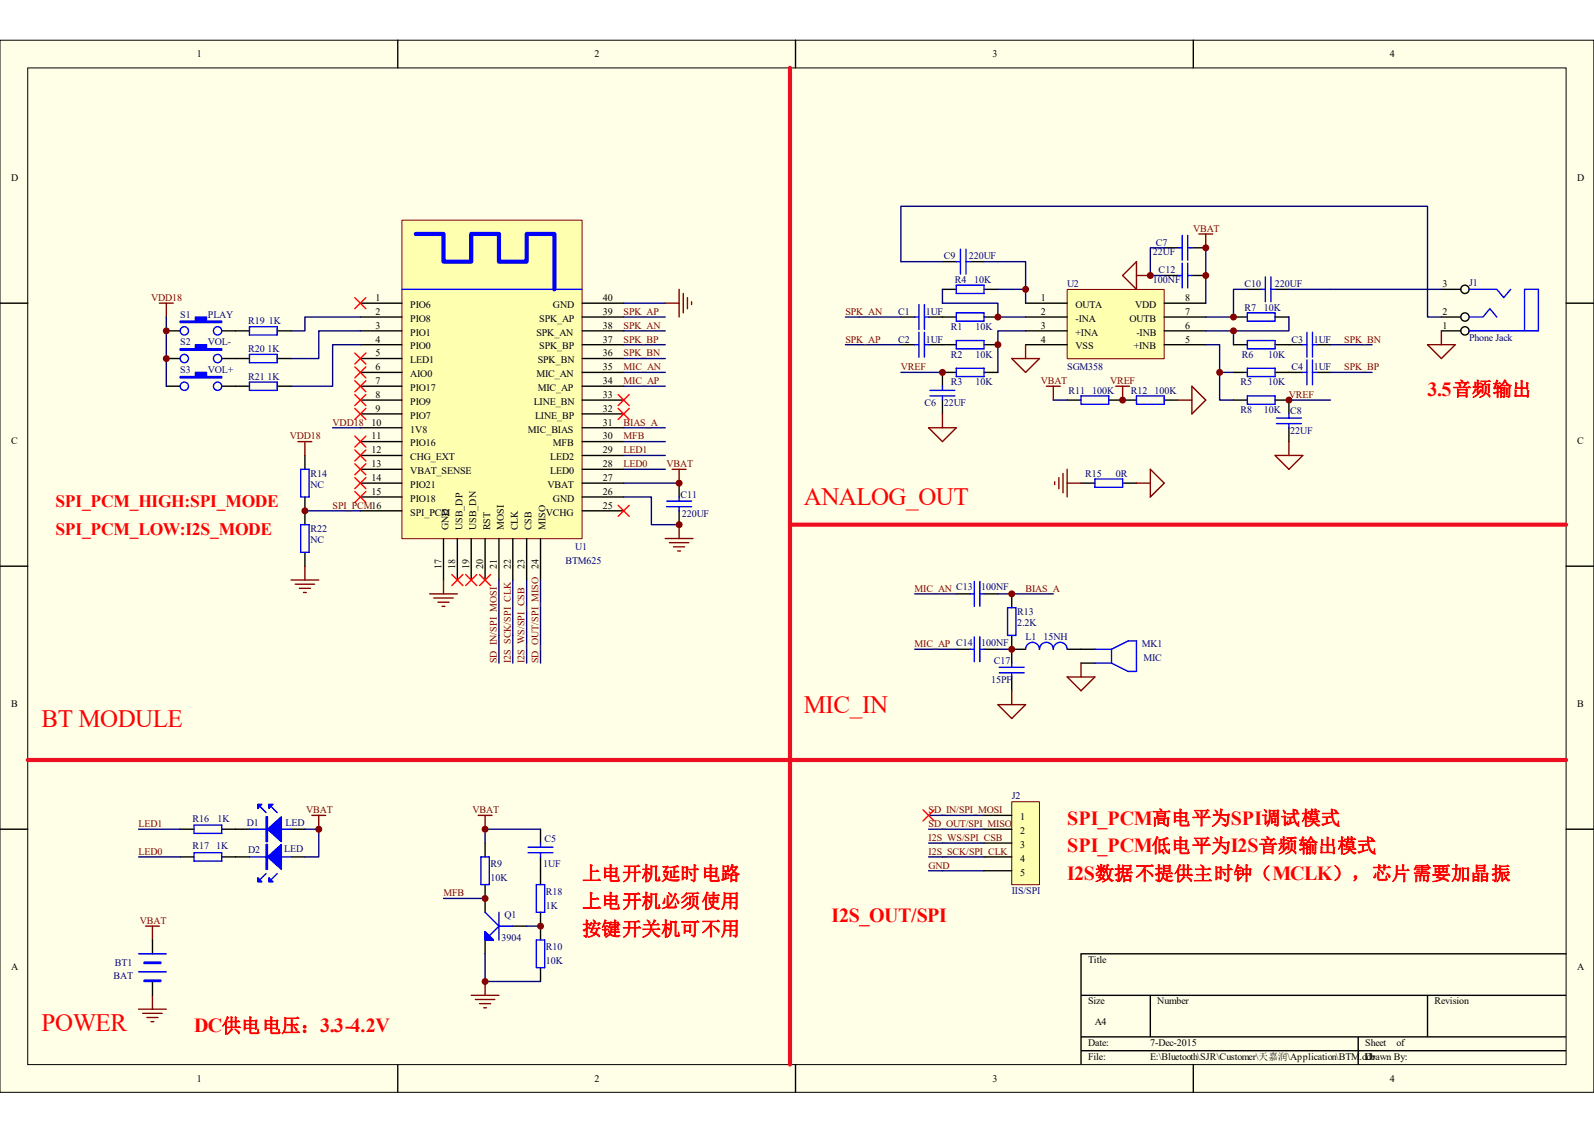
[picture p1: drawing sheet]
<svg xmlns="http://www.w3.org/2000/svg" width="297mm" height="210mm" viewBox="0 0 297 210" stroke-linecap="round" stroke-linejoin="round" font-family="sans-serif">
<path d="M0 7.5h297v196h-297z" fill="#ffffe8"/>
<path d="M0 7.5h297v196h-297zM5.2 12.7h286.6v185.7h-286.6z" fill="none" stroke="#000" stroke-width=".19"/>
<g fill="none" stroke="#000" stroke-width=".26">
<path d="M74.1 7.5v5.1M148.2 7.5v5.1M222.3 7.5v5.1M0 56.5h5.2M291.8 56.5h5.2M0 105.5h5.2M291.8 105.5h5.2M0 154.5h5.2M43.9 154.5h2.6M43.9 159.7h2.6M54.2 154.5h2.6M54.2 159.7h2.6"/>
<path d="M291.8 154.5h5.2M291.8 177.7h-90.4v20.7M74.1 198.4v5.1M148.2 198.4v5.1M201.4 185.5h90.4M201.4 193.2h90.4M201.4 195.8h90.4M214.3 185.5v7.7M222.3 198.4v5.1M253.1 193.2v5.2M266 185.5v7.7"/>
</g>
<path d="M46.5 154.5h7.7M46.5 159.7h7.7M48.5 150.4l1.1 1M50.6 150.4l1 1M49.6 162.8l-1.1 1M51.6 162.8l-1 1" fill="none" stroke="#00f" stroke-width=".26"/>
<g fill="#00f" stroke="#00f" stroke-width=".26">
<path d="M49.8 154.5l2.6-2.3v4.6z"/>
<path d="M48 149.9h.8l-.8 .7z"/>
<path d="M50.1 149.9h.8l-.8 .7z"/>
<path d="M49.8 159.7l2.6-2.3v4.6z"/>
<path d="M48 163.5l.8 .8h-.8z"/>
<path d="M50.1 163.5l.8 .8h-.8z"/>
<path d="M49.6 152.2h.2v4.6h-.2z" fill-rule="evenodd"/>
<path d="M49.6 157.4h.2v4.6h-.2z" fill-rule="evenodd"/>
</g>
<path d="M56.8 154.5h2.6v5.2h-2.6" fill="none" stroke="#000080" stroke-width=".26"/>
<path d="M58.1 151.9h2.6M59.4 151.9v2.6" fill="none" stroke="#800000" stroke-width=".26"/>
<path d="M198.9 54h18v12.8h-18z" fill="#ffffb0"/>
<path d="M198.8 53.9h18.1v12.9h-18.1z" fill="none" stroke="#800000" stroke-width=".19"/>
<g fill="none" stroke="#000" stroke-width=".26">
<path d="M167.9 59.1h2.5M173 59.1h5.2M175.6 53.9h2.6M175.6 48.8h2.6M180.8 48.8h2.5M183.3 59.1h2.6M183.3 53.9h2.6M191.1 56.5h7.7M191.1 59.1h7.7M216.9 56.5h7.8M216.9 59.1h7.8M216.9 51.3h2.6"/>
<path d="M216.9 46.2h2.6M222.1 51.3h2.6M222.1 46.2h2.6M229.8 59.1h2.6M232.4 53.9h2.6M237.6 59.1h2.6M237.6 53.9h2.6M167.9 64.2h2.5M173 64.2h5.2M175.6 74.5v2.6M178.2 69.4h-2.6v2.6M183.3 64.2h2.6"/>
<path d="M183.3 69.4h2.6M191.1 61.7h7.7M191.1 64.2h7.7M198.8 74.5h2.6M206.6 74.5h5.2M216.9 61.7h7.8M216.9 64.2h7.8M216.9 74.5h2.6M229.8 64.2h2.6M229.8 69.4h2.6M229.8 74.5h2.6M237.6 64.2h5.1"/>
<path d="M237.6 69.4h5.1M237.6 74.5h2.6v2.6M240.2 79.7v2.6M245.3 64.2h2.6M245.3 69.4h2.6M201.4 90h2.6M209.2 90h2.6M33.6 154.5h2.6M33.6 159.7h2.6M41.3 154.5h2.6M41.3 159.7h2.6M90.4 157.1v2.6"/>
<path d="M100.7 154.5v2.6M100.7 159.7v5.1M90.4 164.8v5.2M90.4 175.2v2.5M95.5 172.6h2.6M100.7 170v5.2M100.7 180.3v2.6"/>
</g>
<g fill="none" stroke="#00f" stroke-width=".26">
<path d="M170.4 59.1h.8M171.2 56.8v4.6M172.2 59.1h.8M172.2 56.8v4.6M178.2 53.1h5.1v1.6h-5.1zM178.2 58.3h5.1v1.5h-5.1zM178.2 48.8h.8M179 46.4v4.7M180 48.8h.8M180 46.4v4.7M219.5 51.3h.8M219.5 46.2h.8"/>
<path d="M220.3 43.9v4.6M220.3 49v4.7M221.3 51.3h.8M221.3 43.9v4.6M221.3 49v4.7M221.3 46.2h.8M232.4 58.3h5.2v1.5h-5.2zM235 53.9h.8M235.8 51.6v4.6M236.8 53.9h.8M236.8 51.6v4.6M170.4 64.2h.8"/>
<path d="M171.2 61.9v4.7M172.2 61.9v4.7M172.2 64.2h.8M173.3 73.8h4.6M173.3 72.7h4.6M175.6 72v.7M175.6 73.8v.7M178.2 63.5h5.1v1.5h-5.1zM178.2 68.6h5.1v1.6h-5.1zM201.4 73.8h5.2v1.5h-5.2zM211.8 73.8h5.1v1.5h-5.1zM232.4 63.5h5.2v1.5h-5.2z"/>
<path d="M232.4 68.6h5.2v1.6h-5.2zM232.4 73.8h5.2v1.5h-5.2zM237.8 78.9h4.7M237.8 77.9h4.7M240.2 77.1v.8M240.2 78.9v.8M242.7 64.2h.8M242.7 69.4h.8M243.5 61.9v4.7M243.5 67.1v4.6M244.5 64.2h.8M244.5 69.4h.8"/>
<path d="M244.5 61.9v4.7M244.5 67.1v4.6M204 89.3h5.2v1.5h-5.2zM36.2 158.9h5.1v1.5h-5.1zM36.2 153.7h5.1v1.6h-5.1zM89.6 159.7h1.6v5.1h-1.6zM98.4 157.9h4.6M98.4 158.9h4.6M100.7 157.1v.8M100.7 158.9v.8M90.4 170l2.6 2.6M90.4 173.6l1.5 1.6h-1.5z"/>
<path d="M93 172.6l-1.8 1.8M93 170v5.2M93 172.6h2.5M99.9 175.2h1.6v5.1h-1.6zM99.9 164.8h1.6v5.2h-1.6z"/>
</g>
<g fill="none" stroke="#000080" stroke-width=".26">
<path d="M157.5 59.1h10.4M167.9 48.8h7.7M175.6 53.9v2.6h10.3v2.6h5.2M183.3 48.8h7.8v5.1M185.9 53.9h5.2M191.1 53.9v2.6M216.9 46.2h-2.6v5.1h2.6M224.7 46.2v10.3M232.4 53.9h-2.6v5.2h-5.1M240.2 53.9h7.7M157.5 64.2h10.4M167.9 69.4h7.7"/>
<path d="M191.1 61.7h-5.2v7.7M196.3 74.5h2.5M224.7 61.7h5.1M227.2 69.4v5.1h2.6M240.2 74.5h7.7M247.9 69.4h7.8M247.9 64.2h7.8M25.8 159.7h7.8M25.8 154.5h7.8M100.7 154.5h-10.3v2.6M82.6 167.4h7.8M90.4 177.7v5.2h10.3"/>
<path d="M98.1 172.6h2.6"/>
</g>
<g fill="none" stroke="#800000" stroke-width=".26">
<path d="M209.2 51.3l2.6-2.5v5.1zM211.8 51.3h2.5M223.4 43.6h2.6M224.7 43.6v2.6M173 79.7h5.2l-2.6 2.6zM175.6 77.1v2.6M188.5 66.8h5.2l-2.6 2.6zM191.1 64.2v2.6M195 72h2.5M196.3 72v2.5M207.9 72h2.6M209.2 72v2.5"/>
<path d="M219.5 74.5h2.6M222.1 72l2.6 2.5-2.6 2.6zM196.5 89.8v.5M197.3 89v2.1M198.1 88.2v3.6M198.8 87.4v5.2M198.8 90h2.6M211.8 90h2.5M214.3 87.4l2.6 2.6-2.6 2.6zM237.6 84.9h5.1l-2.5 2.5zM240.2 82.3v2.6M89.1 151.9h2.6"/>
<path d="M90.4 151.9v2.6M27.1 172.6h2.6M28.4 172.6v2.6M25.8 188h5.2M26.6 188.8h3.6M27.4 189.6h2M28.1 190.4h.6M28.4 185.5v2.5M87.8 185.5h5.2M88.6 186.2h3.6M89.3 187h2.1M90.1 187.8h.5"/>
<path d="M90.4 182.9v2.6"/>
</g>
<path d="M90.4 173.6l1.5 1.6h-1.5z" fill="#00f" stroke="#00f" stroke-width=".26"/>
<path d="M74.9 41.1h33.6v59.3h-33.6z" fill="#ffffb0"/>
<path d="M74.9 41h33.6v59.4h-33.6z" fill="none" stroke="#800000" stroke-width=".19"/>
<g fill="none" stroke="#000" stroke-width=".26">
<path d="M67.1 56.5h7.8M67.1 59.1h7.8M108.5 56.5h7.7M108.5 59.1h7.7M268.6 59.1h3.6M268.6 53.9h3.6M31 61.7h2.6M31 66.8h2.6M31 72h2.6M41.3 61.7h5.2M41.3 66.8h5.2M41.3 72h5.2"/>
<path d="M51.6 61.7h2.6M51.6 66.8h2.6M51.6 72h2.6M67.1 61.7h7.8M67.1 64.2h7.8M67.1 66.8h7.8M67.1 69.4h7.8M67.1 72h7.8M67.1 74.5h7.8M67.1 77.1h7.8M67.1 79.7h7.8M108.5 61.7h7.7"/>
<path d="M108.5 64.2h7.7M108.5 66.8h7.7M108.5 69.4h7.7M108.5 72h7.7M108.5 74.5h7.7M108.5 77.1h7.7M108.5 79.7h7.7M268.6 61.7h3.6M56.8 84.9v2.5M56.8 92.6v5.2M67.1 82.3h7.8M67.1 84.9h7.8"/>
<path d="M67.1 87.4h7.8M67.1 90h7.8M67.1 92.6h7.8M67.1 95.2h7.8M108.5 82.3h7.7M108.5 84.9h7.7M108.5 87.4h7.7M108.5 90h7.7M108.5 92.6h7.7M108.5 95.2h7.7M126.5 90v2.6M126.5 95.2v2.6"/>
<path d="M56.8 102.9v2.6M82.6 100.3v7.8M85.2 100.3v7.8M87.8 100.3v7.8M90.4 100.3v7.8M93 100.3v7.8M95.5 100.3v7.8M98.1 100.3v7.8M100.7 100.3v7.8M178.2 110.7h2.6M183.3 110.7h2.6M188.5 110.7v2.5"/>
<path d="M188.5 118.4v5.2M178.2 121h2.6M183.3 121h2.6M188.5 121h2.6M188.5 126.1v2.6M198.8 121h5.2M201.4 123.6h2.6M28.4 175.2v2.5M28.4 182.9v2.6"/>
<circle cx="273" cy="53.9" r=".77"/>
<circle cx="273" cy="59.1" r=".77"/>
<circle cx="273" cy="61.7" r=".77"/>
</g>
<g fill="none" stroke="#00f" stroke-width=".26">
<path d="M74.9 53.9h33.6M273.7 59.1h2.6l1.3-1.6 1.3 1.6M273.7 53.9h5.2l1.3 1.6 1.3-1.6M46.5 60.9h5.1v1.5h-5.1zM46.5 66h5.1v1.6h-5.1zM46.5 71.2h5.1v1.5h-5.1zM273.7 61.7h12.9v-7.8h-2.5v7.8M56 87.4h1.6v5.2h-1.6zM56 97.8h1.6v5.1h-1.6zM124.2 94.4h4.7M124.2 93.4h4.7M126.5 92.6v.8"/>
<path d="M126.5 94.4v.8M180.8 110.7h.7M181.5 108.3v4.7M181.5 118.7v4.6M182.6 110.7h.7M182.6 108.3v4.7M182.6 118.7v4.6M187.7 113.2h1.6v5.2h-1.6zM180.8 121h.7M182.6 121h.7M186.2 125.4h4.6M186.2 124.3h4.6"/>
<path d="M188.5 123.6v.7M188.5 125.4v.7M191.1 121a1.29 1.29 0 0 1 1.3-1.3 1.29 1.29 0 0 1 1.3 1.3 1.29 1.29 0 0 1 1.3-1.3 1.29 1.29 0 0 1 1.3 1.3 1.29 1.29 0 0 1 1.2-1.3 1.29 1.29 0 0 1 1.3 1.3M204 121h3.1M204 123.6h3.1M207.1 121l3.1-1.6h1.6v5.7h-1.6l-3.1-1.5M207.1 121v2.6M25.8 177.7h5.2M25.8 181.1h5.2"/>
<circle cx="34.3" cy="66.8" r=".77"/>
<circle cx="34.3" cy="72" r=".77"/>
<circle cx="34.3" cy="61.7" r=".77"/>
<circle cx="40.5" cy="72" r=".77"/>
<circle cx="40.5" cy="61.7" r=".77"/>
<circle cx="40.5" cy="66.8" r=".77"/>
</g>
<path d="M77.5 43.6h5.1v5.2h5.2v-5.2h5.2v5.2h5.1v-5.2h5.2v10.3" fill="none" stroke="#00f" stroke-width=".77"/>
<g fill="#800000" stroke="#800000" stroke-width=".26">
<circle cx="90.4" cy="167.4" r=".52"/>
<circle cx="100.7" cy="172.6" r=".52"/>
<circle cx="90.4" cy="182.9" r=".52"/>
<circle cx="224.7" cy="46.2" r=".52"/>
<circle cx="185.9" cy="59.1" r=".52"/>
<circle cx="185.9" cy="64.2" r=".52"/>
<circle cx="229.8" cy="59.1" r=".52"/>
<circle cx="191.1" cy="53.9" r=".52"/>
<circle cx="229.8" cy="61.7" r=".52"/>
<circle cx="175.6" cy="69.4" r=".52"/>
<circle cx="240.2" cy="74.5" r=".52"/>
<circle cx="209.2" cy="74.5" r=".52"/>
<circle cx="227.2" cy="69.4" r=".52"/>
<circle cx="224.7" cy="51.3" r=".52"/>
<circle cx="214.3" cy="51.3" r=".52"/>
<circle cx="188.5" cy="121" r=".52"/>
<circle cx="188.5" cy="110.7" r=".52"/>
<circle cx="126.5" cy="97.8" r=".52"/>
<circle cx="90.4" cy="154.5" r=".52"/>
<circle cx="59.4" cy="154.5" r=".52"/>
<circle cx="126.5" cy="90" r=".52"/>
<circle cx="56.8" cy="95.2" r=".52"/>
<circle cx="31" cy="61.7" r=".52"/>
<circle cx="31" cy="66.8" r=".52"/>
</g>
<g fill="none" stroke="#800000" stroke-width=".26">
<path d="M29.7 56.5h2.6M31 56.5v2.6M124 56.5h2.5M126.5 53.9v5.2M127.3 54.7v3.6M128.1 55.5v2M128.9 56.2v.6M266 64.2h5.1l-2.5 2.6zM268.6 61.7v2.5M55.5 82.3h2.6M56.8 82.3v2.6M125.2 87.4h2.6"/>
<path d="M126.5 87.4v2.6M126.5 97.8v2.5M54.2 108.1h5.2M55 108.9h3.6M55.8 109.6h2M56.6 110.4h.5M56.8 105.5v2.6M80.1 110.7h5.1M80.8 111.4h3.6M81.6 112.2h2.1M82.4 113h.5M82.6 108.1v2.6"/>
<path d="M124 100.3h5.1M124.7 101.1h3.6M125.5 101.9h2.1M126.3 102.7h.5M185.9 131.3h5.2l-2.6 2.6zM188.5 128.7v2.6M198.8 126.1h5.2l-2.6 2.6zM201.4 123.6v2.5"/>
</g>
<path d="M147.2 12.6v129h-142M147.2 97.8h144.6M291.8 141.6h-144.6v56.8" fill="none" stroke="#ee0e22" stroke-width=".77"/>
<g fill="none" stroke="#000080" stroke-width=".26">
<path d="M31 59.1v12.9M67.1 59.1h-10.3v2.6h-2.6M116.2 59.1h7.8M116.2 56.5h7.8M167.9 48.8v-10.4h98.1v20.7h2.6M240.2 59.1v2.6h-10.4v2.5M247.9 53.9h20.7M62 79.7h5.1M67.1 61.7h-7.7v5.1h-5.2M67.1 64.2h-5.1v7.8h-7.8M116.2 69.4h7.8M116.2 61.7h7.8"/>
<path d="M116.2 64.2h7.8M116.2 66.8h7.8M116.2 72h7.8M116.2 79.7h7.8M224.7 64.2h2.5v5.2h2.6M56.8 95.2h10.3M116.2 92.6h5.2v5.2h5.1M116.2 82.3h7.8M116.2 90h10.3M116.2 87.4h7.8M116.2 84.9h7.8M170.4 110.7h7.8"/>
<path d="M185.9 110.7h10.4M170.4 121h7.8M185.9 121h2.6"/>
</g>
<g fill="#00f" stroke="#00f" stroke-width=".26">
<path d="M26.9 179.3h3.1v.2h-3.1z" fill-rule="evenodd"/>
<path d="M26.9 182.6h3.1v.3h-3.1z" fill-rule="evenodd"/>
<path d="M33.6 59.8h2.8v-.7h2.1v.7h2.8v.3h-7.7z" fill-rule="evenodd"/>
<path d="M33.6 65h2.8v-.8h2.1v.8h2.8v.3h-7.7z" fill-rule="evenodd"/>
<path d="M33.6 70.2h2.8v-.8h2.1v.8h2.8v.2h-7.7z" fill-rule="evenodd"/>
</g>
<g fill="none" stroke="#f00" stroke-width=".26">
<path d="M66.1 55.5l2.1 2M68.2 55.5l-2.1 2M66.1 65.8l2.1 2M66.1 68.4l2.1 2M66.1 70.9l2.1 2.1M66.1 73.5l2.1 2.1M66.1 76.1l2.1 2.1M68.2 65.8l-2.1 2M68.2 68.4l-2.1 2M68.2 70.9l-2.1 2.1M68.2 73.5l-2.1 2.1M68.2 76.1l-2.1 2.1"/>
<path d="M115.2 73.5l2 2.1M115.2 76.1l2 2.1M117.2 73.5l-2 2.1M117.2 76.1l-2 2.1M66.1 89l2.1 2.1M66.1 86.4l2.1 2.1M66.1 81.3l2.1 2M66.1 83.8l2.1 2.1M66.1 91.6l2.1 2M68.2 81.3l-2.1 2M68.2 83.8l-2.1 2.1M68.2 86.4l-2.1 2.1"/>
<path d="M68.2 89l-2.1 2.1M68.2 91.6l-2.1 2M115.2 94.2l2 2M117.2 94.2l-2 2M84.2 107.1l2 2M86.2 107.1l-2 2M86.8 107.1l2 2M88.8 107.1l-2 2M89.3 107.1l2.1 2M91.4 107.1l-2.1 2"/>
</g>
<path d="M188.6 149.4h5.1v15.4h-5.1z" fill="#ffffb0"/>
<path d="M188.5 149.4h5.2v15.4h-5.2z" fill="none" stroke="#800000" stroke-width=".19"/>
<path d="M183.3 151.9h5.2M183.3 154.5h5.2M183.3 157.1h5.2M183.3 159.7h5.2M183.3 162.3h5.2" fill="none" stroke="#000" stroke-width=".26"/>
<path d="M93 108.1v15.5M95.5 108.1v15.5M98.1 108.1v15.5M100.7 108.1v15.5M173 151.9h10.3M173 154.5h10.3M173 157.1h10.3M173 159.7h10.3M173 162.3h10.3" fill="none" stroke="#000080" stroke-width=".26"/>
<path d="M172 150.9l2 2.1M174 150.9l-2 2.1" fill="none" stroke="#f00" stroke-width=".26"/>
<g font-size="4.7" fill="#f00">
<text x="149.8" y="94.1">ANALOG_OUT</text>
<text x="7.7" y="135.4">BT MODULE</text>
<text x="149.8" y="132.8">MIC_IN</text>
<text x="7.7" y="192.1">POWER</text>
</g>
<g font-size="3.7" fill="#f00">
<text x="266" y="73.8">3.5音频输出</text>
<text x="198.8" y="153.7">SPI_PCM高电平为SPI调试模式</text>
<text x="198.8" y="158.8">SPI_PCM低电平为I2S音频输出模式</text>
<text x="198.8" y="164">I2S数据不提供主时钟（MCLK），芯片需要加晶振</text>
<text x="154.9" y="171.7">I2S_OUT/SPI</text>
<text x="36.2" y="192.4">DC供电电压：3.3-4.2V</text>
</g>
<g font-size="3.6" fill="#f00">
<text x="108.5" y="164">上电开机延时电路</text>
<text x="108.5" y="169.2">上电开机必须使用</text>
<text x="108.5" y="174.3">按键开关机可不用</text>
</g>
<g font-size="3.3" fill="#f00">
<text x="10.3" y="94.5">SPI_PCM_HIGH:SPI_MODE</text>
<text x="10.3" y="99.7">SPI_PCM_LOW:I2S_MODE</text>
</g>
<g font-size="1.9">
<text x="36.7" y="10.7">1</text>
<text x="110.8" y="10.7">2</text>
<text x="184.9" y="10.7">3</text>
<text x="259" y="10.7">4</text>
<text x="2.1" y="33.7">D</text>
<text x="293.9" y="33.7">D</text>
<text x="268.8" y="53.5">3</text>
<text x="70" y="56.1">1</text>
<text x="70" y="58.7">2</text>
<text x="76.4" y="57.4">PIO6</text>
<text x="76.4" y="60">PIO8</text>
<text x="100.5" y="60">SPK_AP</text>
<text x="103" y="57.4">GND</text>
<text x="112.3" y="58.7">39</text>
<text x="112.3" y="56.1">40</text>
<text x="193.9" y="56.1">1</text>
<text x="193.9" y="58.7">2</text>
<text x="200.4" y="57.4">OUTA</text>
<text x="200.4" y="60">-INA</text>
<text x="210.5" y="60">OUTB</text>
<text x="211.5" y="57.4">VDD</text>
<text x="220.8" y="58.7">7</text>
<text x="220.8" y="56.1">8</text>
<text x="268.8" y="58.7">2</text>
<text x="70" y="61.3">3</text>
<text x="70" y="63.8">4</text>
<text x="76.4" y="62.5">PIO1</text>
<text x="76.4" y="65.1">PIO0</text>
<text x="99.9" y="62.5">SPK_AN</text>
<text x="100.5" y="65.1">SPK_BP</text>
<text x="112.3" y="63.8">37</text>
<text x="112.3" y="61.3">38</text>
<text x="193.9" y="61.3">3</text>
<text x="193.9" y="63.8">4</text>
<text x="200.4" y="62.5">+INA</text>
<text x="200.4" y="65.1">VSS</text>
<text x="211.2" y="65.1">+INB</text>
<text x="211.7" y="62.5">-INB</text>
<text x="220.8" y="63.8">5</text>
<text x="220.8" y="61.3">6</text>
<text x="268.8" y="61.3">1</text>
<text x="70" y="66.4">5</text>
<text x="70" y="69">6</text>
<text x="70" y="71.5">7</text>
<text x="76.4" y="67.7">LED1</text>
<text x="76.4" y="70.3">AIO0</text>
<text x="99.9" y="70.3">MIC_AN</text>
<text x="100.2" y="67.7">SPK_BN</text>
<text x="112.3" y="71.5">34</text>
<text x="112.3" y="69">35</text>
<text x="112.3" y="66.4">36</text>
<text x="70" y="74.1">8</text>
<text x="70" y="76.7">9</text>
<text x="76.4" y="72.9">PIO17</text>
<text x="76.4" y="75.4">PIO9</text>
<text x="99.4" y="75.4">LINE_BN</text>
<text x="100.2" y="72.9">MIC_AP</text>
<text x="112.3" y="76.7">32</text>
<text x="112.3" y="74.1">33</text>
<text x="2.1" y="82.6">C</text>
<text x="69.2" y="79.3">10</text>
<text x="69.2" y="81.9">11</text>
<text x="76.4" y="78">PIO7</text>
<text x="76.4" y="80.6">1V8</text>
<text x="76.4" y="83.2">PIO16</text>
<text x="98.4" y="80.6">MIC_BIAS</text>
<text x="99.7" y="78">LINE_BP</text>
<text x="103" y="83.2">MFB</text>
<text x="112.3" y="81.9">30</text>
<text x="112.3" y="79.3">31</text>
<text x="293.9" y="82.6">C</text>
<text x="69.2" y="84.5">12</text>
<text x="69.2" y="87">13</text>
<text x="69.2" y="89.6">14</text>
<text x="76.4" y="85.7">CHG_EXT</text>
<text x="76.4" y="88.3">VBAT_SENSE</text>
<text x="102.5" y="88.3">LED0</text>
<text x="102.5" y="85.7">LED2</text>
<text x="112.3" y="89.6">27</text>
<text x="112.3" y="87">28</text>
<text x="112.3" y="84.5">29</text>
<text x="69.2" y="92.2">15</text>
<text x="76.4" y="90.9">PIO21</text>
<text x="76.4" y="93.5">PIO18</text>
<text x="102" y="90.9">VBAT</text>
<text x="103" y="93.5">GND</text>
<text x="112.3" y="94.8">25</text>
<text x="112.3" y="92.2">26</text>
<text x="76.4" y="96.1">SPI_PCM</text>
<text x="83.6" y="98.8" transform="rotate(-90 83.6 98.8)">GND</text>
<text x="86.1" y="98.8" transform="rotate(-90 86.1 98.8)">USB_DP</text>
<text x="88.7" y="98.8" transform="rotate(-90 88.7 98.8)">USB_DN</text>
<text x="91.3" y="98.8" transform="rotate(-90 91.3 98.8)">RST</text>
<text x="93.9" y="98.8" transform="rotate(-90 93.9 98.8)">MOSI</text>
<text x="96.5" y="98.8" transform="rotate(-90 96.5 98.8)">CLK</text>
<text x="99.1" y="98.8" transform="rotate(-90 99.1 98.8)">CSB</text>
<text x="101.6" y="98.8" transform="rotate(-90 101.6 98.8)">MISO</text>
<text x="101.7" y="96.1">VCHG</text>
<text x="82.2" y="106" transform="rotate(-90 82.2 106)">17</text>
<text x="84.8" y="106" transform="rotate(-90 84.8 106)">18</text>
<text x="87.4" y="106" transform="rotate(-90 87.4 106)">19</text>
<text x="90" y="106" transform="rotate(-90 90 106)">20</text>
<text x="92.6" y="106" transform="rotate(-90 92.6 106)">21</text>
<text x="95.2" y="106" transform="rotate(-90 95.2 106)">22</text>
<text x="97.7" y="106" transform="rotate(-90 97.7 106)">23</text>
<text x="100.3" y="106" transform="rotate(-90 100.3 106)">24</text>
<text x="2.1" y="131.7">B</text>
<text x="293.9" y="131.7">B</text>
<text x="190.1" y="152.8">1</text>
<text x="190.1" y="155.4">2</text>
<text x="190.1" y="158">3</text>
<text x="190.1" y="160.6">4</text>
<text x="190.1" y="163.2">5</text>
<text x="202.7" y="179.4">Title</text>
<text x="2.1" y="180.7">A</text>
<text x="293.9" y="180.7">A</text>
<text x="202.7" y="187.1">Size</text>
<text x="204" y="191">A4</text>
<text x="215.6" y="187.1">Number</text>
<text x="267.3" y="187.1">Revision</text>
<text x="202.7" y="194.9">Date:</text>
<text x="202.7" y="197.4">File:</text>
<text x="214.3" y="194.9">7-Dec-2015</text>
<text x="214.3" y="197.4">E:\Bluetooth\SJR\Customer\天嘉润\Application\BTM.ddb</text>
<text x="254.4" y="194.9">Sheet</text>
<text x="254.4" y="197.4">Drawn By:</text>
<text x="260.2" y="194.9">of</text>
<text x="36.7" y="201.5">1</text>
<text x="110.8" y="201.5">2</text>
<text x="184.9" y="201.5">3</text>
<text x="259" y="201.5">4</text>
</g>
<g font-size="1.9" fill="#000080">
<text x="214.8" y="47.6">22UF</text>
<text x="215.3" y="45.8">C7</text>
<text x="175.8" y="48.4">C9</text>
<text x="177.9" y="52.8">R4</text>
<text x="180.5" y="48.4">220UF</text>
<text x="181.5" y="52.8">10K</text>
<text x="198.8" y="53.5">U2</text>
<text x="214.8" y="52.8">100NF</text>
<text x="215.9" y="50.9">C12</text>
<text x="231.9" y="53.5">C10</text>
<text x="237.6" y="53.5">220UF</text>
<text x="273.7" y="53.3">J1</text>
<text x="33.6" y="59.2">S1</text>
<text x="38.7" y="59.2">PLAY</text>
<text x="167.3" y="58.7">C1</text>
<text x="172.5" y="58.7">1UF</text>
<text x="231.9" y="57.9">R7</text>
<text x="235.5" y="57.9">10K</text>
<text x="33.6" y="64.4">S2</text>
<text x="38.7" y="64.4">VOL-</text>
<text x="46.2" y="60.5">R19</text>
<text x="46.2" y="65.6">R20</text>
<text x="49.8" y="65.6">1K</text>
<text x="50.1" y="60.5">1K</text>
<text x="167.3" y="63.8">C2</text>
<text x="172.5" y="63.8">1UF</text>
<text x="177.2" y="61.5">R1</text>
<text x="181.8" y="61.5">10K</text>
<text x="240.7" y="63.8">C3</text>
<text x="244.8" y="63.8">1UF</text>
<text x="273.7" y="63.5">Phone Jack</text>
<text x="33.6" y="69.5">S3</text>
<text x="38.7" y="69.5">VOL+</text>
<text x="46.2" y="70.8">R21</text>
<text x="49.8" y="70.8">1K</text>
<text x="177.2" y="66.7">R2</text>
<text x="177.2" y="71.8">R3</text>
<text x="181.8" y="66.7">10K</text>
<text x="181.8" y="71.8">10K</text>
<text x="198.8" y="69">SGM358</text>
<text x="231.1" y="71.8">R5</text>
<text x="231.4" y="66.7">R6</text>
<text x="236.3" y="66.7">10K</text>
<text x="236.3" y="71.8">10K</text>
<text x="240.7" y="69">C4</text>
<text x="244.8" y="69">1UF</text>
<text x="172.2" y="75.7">C6</text>
<text x="175.8" y="75.7">22UF</text>
<text x="199.1" y="73.4">R11</text>
<text x="203.5" y="73.4">100K</text>
<text x="210.7" y="73.4">R12</text>
<text x="215.1" y="73.4">100K</text>
<text x="231.1" y="77">R8</text>
<text x="235.5" y="77">10K</text>
<text x="240.4" y="77.2">C8</text>
<text x="240.4" y="80.9">22UF</text>
<text x="57.8" y="88.9">R14</text>
<text x="202.2" y="88.9">R15</text>
<text x="207.9" y="88.9">0R</text>
<text x="57.8" y="90.9">NC</text>
<text x="126.8" y="92.7">C11</text>
<text x="57.8" y="99.1">R22</text>
<text x="57.8" y="101.2">NC</text>
<text x="127" y="96.3">220UF</text>
<text x="105.4" y="105.1">BTM625</text>
<text x="107.2" y="102.5">U1</text>
<text x="182.8" y="110">100NF</text>
<text x="189.5" y="114.6">R13</text>
<text x="189.5" y="116.7">2.2K</text>
<text x="191.1" y="119.3">L1</text>
<text x="194.4" y="119.3">15NH</text>
<text x="182.8" y="120.3">100NF</text>
<text x="185.2" y="123.7">C17</text>
<text x="212.8" y="120.6">MK1</text>
<text x="213.1" y="123.2">MIC</text>
<text x="184.6" y="127.3">15PF</text>
<text x="188.5" y="148.9">J2</text>
<text x="35.9" y="153.1">R16</text>
<text x="40.6" y="153.1">1K</text>
<text x="46" y="153.8">D1</text>
<text x="53.2" y="153.8">LED</text>
<text x="35.9" y="158.2">R17</text>
<text x="40.3" y="158.2">1K</text>
<text x="46.2" y="159">D2</text>
<text x="53" y="158.8">LED</text>
<text x="91.4" y="161.6">R9</text>
<text x="101.2" y="161.6">1UF</text>
<text x="101.5" y="156.9">C5</text>
<text x="91.4" y="164.2">10K</text>
<text x="101.7" y="166.8">R18</text>
<text x="188.5" y="166.5">IIS/SPI</text>
<text x="94" y="171.1">Q1</text>
<text x="101.7" y="169.3">1K</text>
<text x="21.4" y="179.9">BT1</text>
<text x="93.5" y="175.3">3904</text>
<text x="101.7" y="177.1">R10</text>
<text x="101.7" y="179.6">10K</text>
<text x="21.2" y="182.5">BAT</text>
</g>
<g font-size="1.9" fill="#800000">
<text x="222.3" y="43.2">VBAT</text>
<text x="28.1" y="56.1">VDD18</text>
<text x="116.2" y="58.7">SPK_AP</text>
<text x="157.5" y="58.7">SPK_AN</text>
<text x="116.2" y="61.3">SPK_AN</text>
<text x="116.2" y="63.8">SPK_BP</text>
<text x="157.5" y="63.8">SPK_AP</text>
<text x="250.5" y="63.8">SPK_BN</text>
<text x="116.2" y="66.4">SPK_BN</text>
<text x="116.2" y="69">MIC_AN</text>
<text x="116.2" y="71.5">MIC_AP</text>
<text x="167.8" y="69">VREF</text>
<text x="193.9" y="71.5">VBAT</text>
<text x="206.8" y="71.5">VREF</text>
<text x="250.5" y="69">SPK_BP</text>
<text x="240.1" y="74.1">VREF</text>
<text x="54" y="81.9">VDD18</text>
<text x="62" y="79.3">VDD18</text>
<text x="116.2" y="81.9">MFB</text>
<text x="116.2" y="79.3">BIAS_A</text>
<text x="116.2" y="87">LED0</text>
<text x="116.2" y="84.5">LED1</text>
<text x="124.2" y="87">VBAT</text>
<text x="62" y="94.8">SPI_PCM16</text>
<text x="170.4" y="110.2">MIC_AN C13</text>
<text x="191.1" y="110.2">BIAS_A</text>
<text x="92.6" y="123.6" transform="rotate(-90 92.6 123.6)">SD_IN/SPI_MOSI</text>
<text x="95.2" y="123.6" transform="rotate(-90 95.2 123.6)">I2S_SCK/SPI_CLK</text>
<text x="97.7" y="123.6" transform="rotate(-90 97.7 123.6)">I2S_WS/SPI_CSB</text>
<text x="100.3" y="123.6" transform="rotate(-90 100.3 123.6)">SD_OUT/SPI_MISO</text>
<text x="170.4" y="120.6">MIC_AP C14</text>
<text x="25.8" y="154.1">LED1</text>
<text x="57.1" y="151.5">VBAT</text>
<text x="88" y="151.5">VBAT</text>
<text x="173" y="151.5">SD_IN/SPI_MOSI</text>
<text x="173" y="154.1">SD_OUT/SPI_MISO</text>
<text x="25.8" y="159.3">LED0</text>
<text x="173" y="156.7">I2S_WS/SPI_CSB</text>
<text x="173" y="159.3">I2S_SCK/SPI_CLK</text>
<text x="173" y="161.8">GND</text>
<text x="82.6" y="167">MFB</text>
<text x="26.1" y="172.2">VBAT</text>
</g>
</svg>
